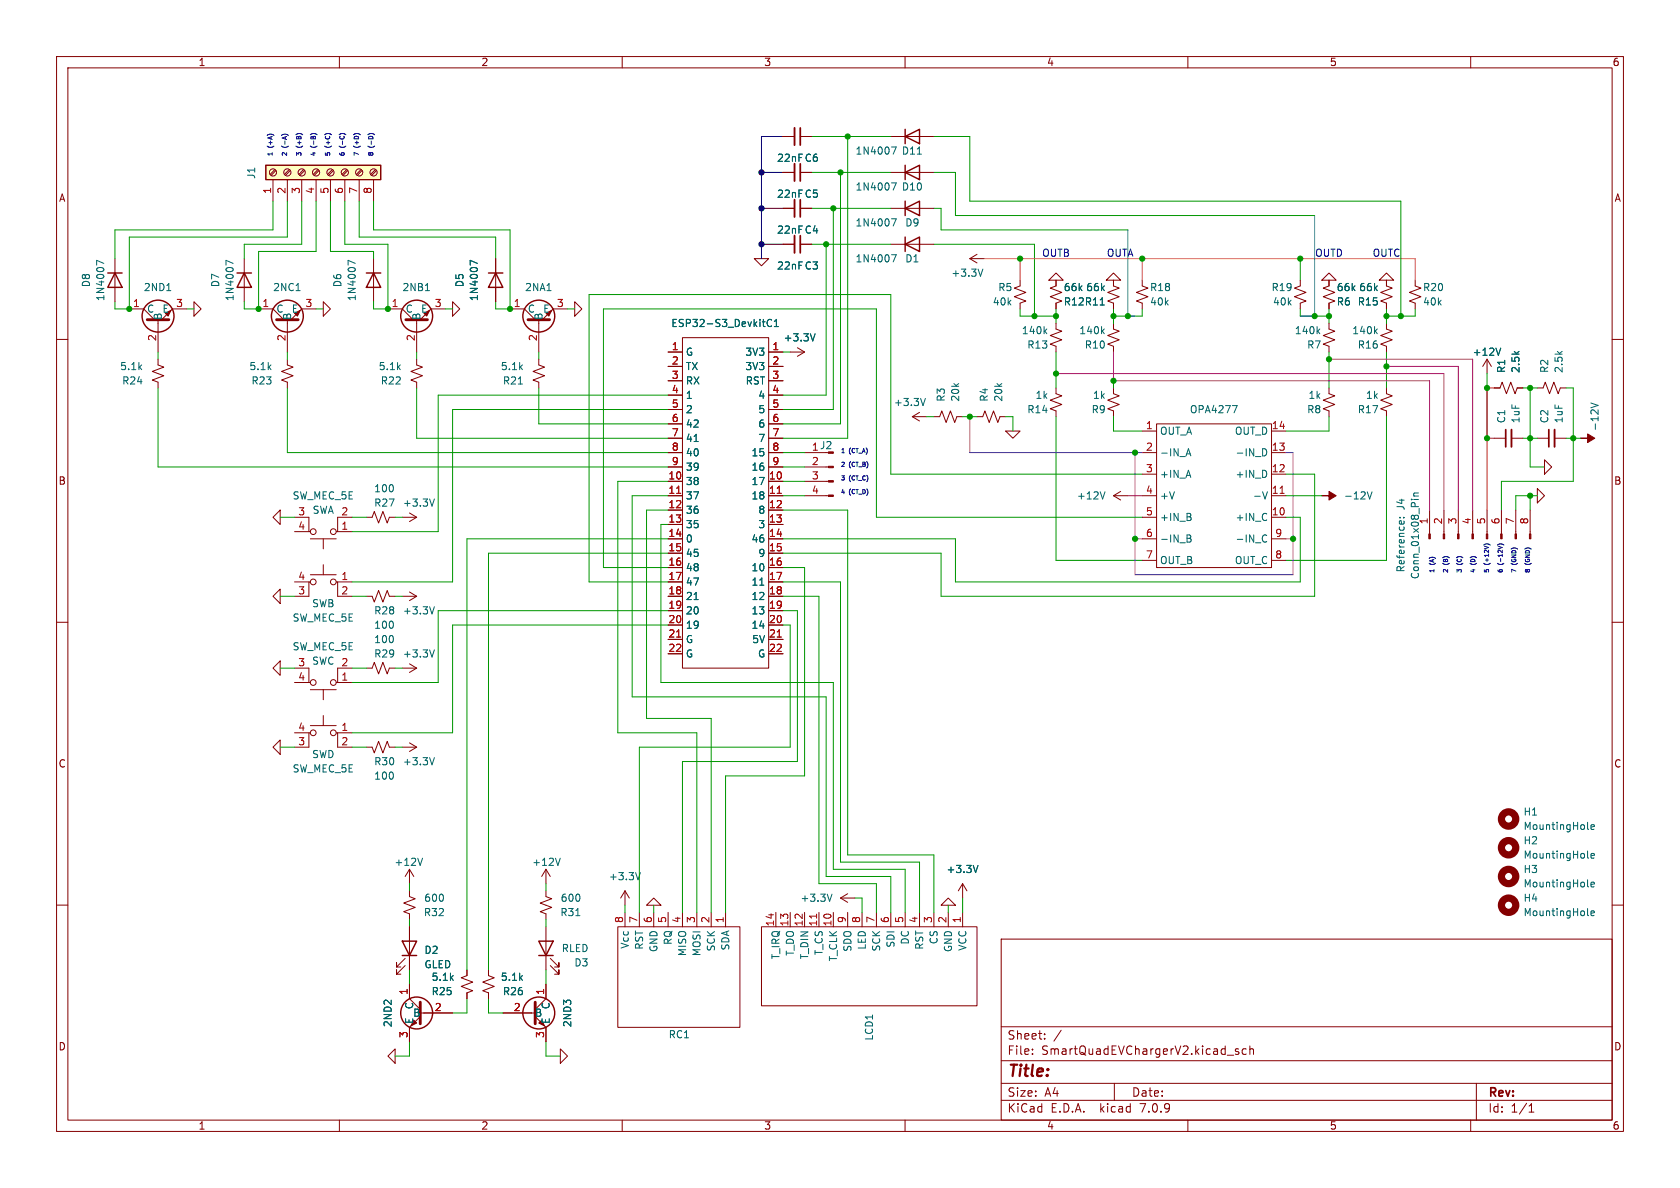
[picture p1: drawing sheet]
<svg xmlns="http://www.w3.org/2000/svg" width="297mm" height="210mm" viewBox="0 0 297 210" stroke-linecap="round" stroke-linejoin="round" font-family="sans-serif">
<g fill="none" stroke="#840000" stroke-width=".18">
<path d="M10 10h277v190h-277zM12 12h273v186h-273zM60 10v2M110 10v2M160 10v2M210 10v2M260 10v2M48.3 31.8v3.8M48.6 30l-.8 .8M48.8 30.1l-.9 .9M50.8 31.8v3.8M51.1 30l-.8 .8"/>
<path d="M51.3 30.1l-.8 .9M53.3 31.8v3.8M53.7 30l-.9 .8M53.8 30.1l-.8 .9M55.9 31.8v3.8M56.2 30l-.8 .8M56.4 30.1l-.9 .9M58.4 31.8v3.8M58.8 30l-.9 .8M58.9 30.1l-.8 .9M61 31.8v3.8M61.3 30l-.8 .8"/>
<path d="M61.5 30.1l-.9 .9M63.5 31.8v3.8M63.8 30l-.8 .8M64 30.1l-.8 .9M66 31.8v3.8M66.4 30l-.9 .8M66.5 30.1l-.8 .9M138.4 24.1h2.1M138.4 30.5h2.1M138.4 36.8h2.1M141.5 24.1h2M141.5 30.5h2"/>
<path d="M141.5 36.8h2M157.5 24.1h7.6M157.5 30.5h7.6M157.5 36.8h7.6M10 60h2M20.3 45.7v7.6M22.9 54.6h2.5l1.9 1.9M27.9 56.5v5.7M33 54.6h-2.5l-1.9 1.9M34.3 53.3l1.3 1.3-1.3 1.3zM43.2 45.7v7.6M45.7 54.6h2.6l1.9 1.9"/>
<path d="M50.8 56.5v5.7M55.9 54.6h-2.6l-1.9 1.9M57.1 53.3l1.3 1.3-1.3 1.3zM66 45.7v7.6M68.6 54.6h2.5l1.9 1.9M73.7 56.5v5.7M78.7 54.6h-2.5l-1.9 1.9M80 53.3l1.3 1.3-1.3 1.3zM87.6 45.7v7.6M90.2 54.6h2.5l1.9 1.9M95.2 56.5v5.7M100.3 54.6h-2.5l-1.9 1.9"/>
<path d="M101.6 53.3l1.3 1.3-1.3 1.3zM120.6 59.7h15.3v58.4h-15.3zM133.3 45.7h2.6l-1.3 1.3zM138.4 43.2h2.1M141.5 43.2h2M157.5 43.2h7.6M171.4 45.7l1.3 .8M171.4 45.7h2.6M172.7 45l-1.3 .7M180.3 49.5v1l-1 .4 2.1 .8-2.1 .8 2.1 .7-1.1 .4v1M186.7 57.2v1l1 .3-2 .8 2 .8-2 .7 1 .4v1M186.7 48.3l1.3 1.2h-2.6z"/>
<path d="M186.7 49.5v1l-1 .4 2 .8-2 .8 2 .7-1 .4v1M195.6 49.5l1.2-1.2 1.3 1.2zM196.8 57.2v1l1.1 .3-2.1 .8 2.1 .8-2.1 .7 1 .4v1M196.8 49.5v1l1.1 .4-2.1 .8 2.1 .8-2.1 .7 1 .4v1M201.9 49.5v1l1 .4-2 .8 2 .8-2 .7 1 .4v1M229.9 49.5v1l-1 .4 2 .8-2 .8 2 .7-1 .4v1M233.7 49.5l1.2-1.2 1.3 1.2zM234.9 49.5v1l-1 .4 2.1 .8-2.1 .8 2.1 .7-1.1 .4v1M234.9 57.2v1l1.1 .3-2.1 .8 2.1 .8-2.1 .7 1 .4v1M243.8 49.5l1.3-1.2 1.3 1.2zM245.1 57.2v1l1 .3-2 .8 2 .8-2 .7 1 .4v1M245.1 49.5v1l1 .4-2 .8 2 .8-2 .7 1 .4v1"/>
<path d="M250.2 49.5v1l1 .4-2 .8 2 .8-2 .7 1 .4v1M285 60h2M27.9 63.5v1l1.1 .4-2.1 .8 2.1 .7-2.1 .8 1 .4v1M50.8 63.5v1l1 .4-2 .8 2 .7-2 .8 1 .4v1M73.7 63.5v1l1 .4-2.1 .8 2.1 .7-2.1 .8 1.1 .4v1M95.2 63.5v1l1.1 .4-2.1 .8 2.1 .7-2.1 .8 1 .4v1M118.1 77.5h2.5M118.1 62.2h2.5M118.1 64.8h2.5M118.1 67.3h2.5M118.1 69.9h2.5M118.1 72.4h2.5"/>
<path d="M118.1 74.9h2.5M135.9 77.5h2.5M135.9 62.2h2.5M135.9 64.8h2.5M135.9 67.3h2.5M135.9 69.9h2.5M135.9 72.4h2.5M135.9 74.9h2.5M139.7 62.2h2.5M141 61.5l1.2 .7M142.2 62.2l-1.2 .8M161.3 73.7h2.5"/>
<path d="M161.3 73.7l1.3 .7M162.6 72.9l-1.3 .8M165.1 73.7h1l.4-1.1 .8 2.1 .7-2.1 .8 2.1 .4-1h1M172.7 73.7h1l.4-1.1 .8 2.1 .7-2.1 .8 2.1 .4-1h1M177.8 76.2h2.5l-1.2 1.3zM186.7 68.6v1l1 .4-2 .7 2 .8-2 .8 1 .3v1.1M196.8 68.6v1l1.1 .4-2.1 .7 2.1 .8-2.1 .8 1 .3v1.1M201.9 76.2h2.6M204.5 74.9h20.3v25.4h-20.3zM224.8 76.2h2.5M234.9 68.6v1l1.1 .4-2.1 .7 2.1 .8-2.1 .8 1 .3v1.1M245.1 68.6v1l1 .4-2 .7 2 .8-2 .8 1 .3v1.1"/>
<path d="M262.9 63.5l-.8 1.3M262.9 63.5v2.5M262.9 63.5l.8 1.3M264.2 68.6h1l.4-1 .7 2 .8-2 .7 2 .4-1h1M264.2 77.5h2M267.2 77.5h2M271.8 68.6h1l.4-1 .7 2 .8-2 .8 2 .3-1h1.1M271.8 77.5h2M274.8 77.5h2.1M48.3 91.4l1.2-1.2v2.5zM52.1 91.4h2.5v2.6h.3M52.1 94h2.5"/>
<path d="M54.9 95.3h4.5M57.1 95.3v1.7M57.1 99.8v1.8M59.7 94h2.5M62.2 91.4h-2.5v2.6h-.3M64.8 91.4h1l.4-1 .7 2.1 .8-2.1 .8 2.1 .3-1.1h1M71.1 91.4h2.6M72.4 90.7l1.3 .7M73.7 91.4l-1.3 .8M118.1 87.6h2.5M118.1 80h2.5M118.1 95.3h2.5"/>
<path d="M118.1 85.1h2.5M118.1 90.2h2.5M118.1 92.7h2.5M118.1 97.8h2.5M118.1 82.6h2.5M135.9 87.6h2.5M135.9 80h2.5M135.9 95.3h2.5M135.9 85.1h2.5M135.9 90.2h2.5M135.9 92.7h2.5M135.9 97.8h2.5"/>
<path d="M135.9 82.6h2.5M142.2 87.6h4.3M142.2 80h3.8M142.2 85.1h4.3M142.2 82.6h4.3M196.8 87.6l1.3 .8M196.8 87.6h2.6M198.1 86.9l-1.3 .7M201.9 87.6h2.6M201.9 91.4h2.6M201.9 83.8h2.6M201.9 80h2.6"/>
<path d="M201.9 95.3h2.6M201.9 99.1h2.6M224.8 87.6h2.5M224.8 91.4h2.5M224.8 83.8h2.5M224.8 80h2.5M224.8 95.3h2.5M224.8 99.1h2.5M252.7 90.2v4.2M255.3 90.2v4.2M257.8 90.2v4.2M260.3 90.2v4.2"/>
<path d="M262.9 90.2v4.2M265.4 90.2v4.2M268 90.2v4.2M270.5 90.2v4.2M271.8 86.4l1.2 1.2-1.2 1.3zM273 81.3l1.3 1.3-1.3 1.2zM10 110h2M48.3 118.1l1.2-1.3v2.6zM49.5 104.1v2.6l-1.2-1.3zM52.1 118.1h2.5v2.6h.3M52.1 102.9h2.5M54.9 102.9h-.3v2.5h-2.5"/>
<path d="M54.9 101.6h4.5M59.4 102.9h.3v2.5h2.5M59.7 102.9h2.5M62.2 118.1h-2.5v2.6h-.3M64.8 118.1h1l.4-1 .7 2 .8-2 .8 2 .3-1h1M64.8 105.4h1l.4 1 .7-2 .8 2 .8-2 .3 1h1M71.1 105.4h2.6M71.1 118.1h2.6M72.4 104.6l1.3 .8M72.4 117.3l1.3 .8M73.7 105.4l-1.3 .8M73.7 118.1l-1.3 .8"/>
<path d="M118.1 100.3h2.5M118.1 102.9h2.5M118.1 105.4h2.5M118.1 108h2.5M118.1 110.5h2.5M118.1 113h2.5M118.1 115.6h2.5M135.9 100.3h2.5M135.9 102.9h2.5M135.9 105.4h2.5M135.9 108h2.5M135.9 110.5h2.5"/>
<path d="M135.9 113h2.5M135.9 115.6h2.5M285 110h2M49.5 130.8v2.6l-1.2-1.3zM52.1 129.5h2.5M52.1 120.7h2.5M54.9 129.5h-.3v2.6h-2.5M54.9 128.3h4.5M54.9 121.9h4.5M57.1 121.9v1.8M57.1 126.5v1.8M59.4 129.5h.3v2.6h2.5"/>
<path d="M59.7 129.5h2.5M59.7 120.7h2.5M64.8 132.1h1l.4 1 .7-2 .8 2 .8-2 .3 1h1M71.1 132.1h2.6M72.4 131.3l1.3 .8M73.7 132.1l-1.3 .7M10 160h2M72.4 157.5v1l1 .4-2 .7 2 .8-2 .8 1 .3v1.1M72.4 153.7v2.5M72.4 153.7l.8 1.2M72.4 153.7l-.8 1.2M96.5 157.5v1l1 .4-2 .7 2 .8-2 .8 1 .3v1.1"/>
<path d="M96.5 153.7v2.5M96.5 153.7l-.7 1.2M96.5 153.7l.8 1.2M110.5 157.5v2.5M110.5 157.5l-.8 1.3M110.5 157.5l.8 1.3M148.6 158.8l1.3 .7M148.6 158.8h2.5M149.9 158l-1.3 .8M170.2 156.2l-.8 1.3M170.2 156.2v2.6M170.2 156.2l.7 1.3"/>
<path d="M285 160h2M71.6 170.7l-1.5 1.5v-.7v.7h.8M71.6 169.4l-1.5 1.5v-.7v.7h.8M72.4 163.8v7.7M72.4 174v2.5l1.9 1.9M74.3 179.7l-1.9 1.9v2.6M74.3 179.1h5.7M82.5 171.5v1l-1 .3 2.1 .8-2.1 .8 2.1 .7-1.1 .4v1M86.4 171.5v1l1 .3-2.1 .8 2.1 .8-2.1 .7 1.1 .4v1M88.9 179.1h5.7M94.6 179.7l1.9 1.9v2.6M96.5 163.8v7.7"/>
<path d="M96.5 174v2.5l-1.9 1.9M97.3 170.7l1.5 1.5v-.7v.7h-.8M97.3 169.4l1.5 1.5v-.7v.7h-.8M109.2 163.8h21.6v17.8h-21.6zM110.5 161.3v2.5M113 161.3v2.5M114.3 160l1.3-1.2 1.2 1.2zM115.6 161.3v2.5M118.1 161.3v2.5M120.6 161.3v2.5M123.2 161.3v2.5M125.7 161.3v2.5"/>
<path d="M128.3 161.3v2.5M134.6 163.8h38.1v14h-38.1zM137.2 161.3v2.5M139.7 161.3v2.5M142.2 161.3v2.5M144.8 161.3v2.5M147.3 161.3v2.5M149.9 161.3v2.5M152.4 161.3v2.5M154.9 161.3v2.5M157.5 161.3v2.5M160 161.3v2.5"/>
<path d="M162.6 161.3v2.5M165.1 161.3v2.5M166.4 160l1.2-1.2 1.3 1.2zM167.6 161.3v2.5M170.2 161.3v2.5M177 166h108v32h-108zM60 198v2M68.6 186.7l1.2-1.3v2.6zM99.1 185.4l1.2 1.3-1.2 1.3zM110 198v2M160 198v2M177 194.5h108"/>
<path d="M177 191.5h108M177 187.5h108M177 181.5h108M182.5 186.3v.1M182.5 185.5v.1M184.7 183.6v.1M184.7 182.8v.1M187.6 182.1l-1.3 2M197 191.5v3M210 198v2M219 185.5l-.4-.1-.2 .2 .1 .2 .5 .2v.3h-.6M220.3 185.5l-.4-.1-.3 .3v.4l.1 .2h.6"/>
<path d="M221 185.5l.2-.1 .3 .1 .1 .9M221 184.9v1.5M260 198v2M261 191.5v6.5M270.3 196.6h.9M270.3 195.5l.4-.4v1.5"/>
<circle cx="48.3" cy="30.5" r=".63"/>
<circle cx="50.8" cy="30.5" r=".63"/>
<circle cx="53.3" cy="30.5" r=".63"/>
<circle cx="55.9" cy="30.5" r=".63"/>
<circle cx="58.4" cy="30.5" r=".63"/>
<circle cx="61" cy="30.5" r=".63"/>
<circle cx="63.5" cy="30.5" r=".63"/>
<circle cx="66" cy="30.5" r=".63"/>
<circle cx="55.4" cy="94" r=".51"/>
<circle cx="58.9" cy="94" r=".51"/>
<circle cx="55.4" cy="102.9" r=".51"/>
<circle cx="58.9" cy="102.9" r=".51"/>
<circle cx="55.4" cy="120.7" r=".51"/>
<circle cx="55.4" cy="129.5" r=".51"/>
<circle cx="58.9" cy="120.7" r=".51"/>
<circle cx="58.9" cy="129.5" r=".51"/>
</g>
<g fill="none" stroke="#006464" stroke-width=".18">
<path d="M157.6 32.3h.8l-.5 1.3M157.6 26h.8l-.5 1.2M157.6 38.7h.8l-.5 1.2M162.2 27.2h.7M18.4 46.6l-1.3-.6v.9M29.5 51.4h.7M41.2 46.6l-1.3-.6v.9M52.3 51.4h.8M62.8 46.6l-1.3-.6v.9M75.2 51.4h.7M84.4 46.6l-1.3-.6v.9M96.7 51.4h.7"/>
<path d="M136.4 56.6a.6 .6 0 0 0-.8 .4 .6 .6 0 0 0 .6 .7l.2-.1M136.9 57.7h.7M136.9 56.8l.4-.3v1.2M144.1 59l-.4 1.3M157.6 45h.8l-.5 1.3M173.8 47.6l-.5 1.2M184.7 58.5l.4 .5M185.1 58.2l-.5 .4M194.5 53.9h.7M194.9 58.5l.3 .5M195.2 58.2l-.5 .4M233 58.5l.3 .5"/>
<path d="M233.3 58.2l-.5 .4M243.1 58.5l.4 .5M243.5 58.2l-.5 .4M91.6 67.9h.8M122.7 78h.7M163.6 70.4l-.4 1.3M217.9 71.7h.8l-.5 1.3M223.2 79.3a.64 .64 0 0 1 .7 .7 .64 .64 0 0 1-.7 .6M265.3 61.5l-.4 1.3M281.2 71.2l1.3 .5-1.3 .4M76.8 88.2l-.4 1.3M195.3 86.9l-.4 1.3"/>
<path d="M209.7 80.6l.4-1.3 .4 1.3M209.8 80.2h.6M209.9 94.6l.6 .1v.2l-.2 .3M209.9 95.2h.4M210.3 95.2l.3 .2-.1 .3-.6 .1M210.5 91.4l.1 .2-.1 .4M210.5 90.9v.3M223.4 94.6h.3l.2 .1M223.9 83.4v.7M223.9 95.7l-.2 .1h-.3M224.1 86.9l-.5 1.3M241.7 86.9l.4 1.3 .5-1.3"/>
<path d="M247.4 92.2l.3-.2 .1 .6M247.4 91.5h.2M248.1 91.5h.1M248.2 92.1v.1M249.5 88.3h.1M249.9 88.3h.9M249.9 87.7h.9M250.8 87.1l-.8 .1-.1 .3 .1 .2M76.8 107.3l-.4 1.2M76.8 114.9l-.4 1.2M122.7 106h.7M134.3 103.4h.7"/>
<path d="M76.8 133.9l-.4 1.3M74.7 151.7l-.4 1.3M99.1 151.7l-.5 1.3M113.2 154.2l-.4 1.3M147.1 158.1l-.4 1.2M172.9 153l-.4 1.2M280.7 151.5l.1 .2M280.7 146.4l.1 .2M280.7 156.6l.1 .2M281.3 151.3l.6-.1-.1-.3h-.4l-.1 .1v.6h.5M281.3 146.2l.6-.1-.1-.3h-.4l-.1 .2v.6h.5M281.3 156.4l.6-.2-.1-.2-.4-.1-.1 .2v.6h.5"/>
<path d="M101.8 161.9h.7M280.7 161.7l.1 .2M281.3 161.4l.6-.1-.1-.2-.4-.1-.1 .2v.6h.5"/>
</g>
<g fill="none" stroke="#840000" stroke-width=".25">
<path d="M47 29.2h20.3v2.6h-20.3zM160 30.5l2.6-1.3v2.6zM160 24.1l2.6-1.2v2.5zM160 36.8l2.6-1.2v2.5zM160 22.9v2.5M160 29.2v2.6M160 35.6v2.5M19 48.3h2.6M20.3 48.3l1.3 2.5h-2.6zM41.9 48.3h2.5M43.2 48.3l1.2 2.5h-2.5zM64.8 48.3h2.5"/>
<path d="M66 48.3l1.3 2.5h-2.5zM86.4 48.3h2.5M87.6 48.3l1.3 2.5h-2.5zM160 43.2l2.6-1.3v2.6zM160 41.9v2.6M71.1 166.4h2.6l-1.3 2.5zM71.1 168.9h2.6M95.2 166.4h2.6l-1.3 2.5zM95.2 168.9h2.6"/>
<circle cx="27.9" cy="55.9" r="2.82"/>
<circle cx="50.8" cy="55.9" r="2.82"/>
<circle cx="73.7" cy="55.9" r="2.82"/>
<circle cx="95.2" cy="55.9" r="2.82"/>
<circle cx="73.7" cy="179.1" r="2.82"/>
<circle cx="95.2" cy="179.1" r="2.82"/>
</g>
<path d="M26 56.5h3.8M48.9 56.5h3.8M71.8 56.5h3.8M93.3 56.5h3.9M74.3 177.2v3.8M94.6 177.2v3.8" fill="none" stroke="#840000" stroke-width=".51"/>
<g fill="#840000" stroke="#840000" stroke-width=".18">
<path d="M279.4 77.5h1.3v-.8l1.2 .8-1.2 .7v-.7z"/>
<path d="M233.7 87.6h1.2v-.7l1.3 .7-1.3 .8v-.8z"/>
<path d="M270.4 94.4h.2v.9h-.2z"/>
<path d="M267.8 94.4h.3v.9h-.3z"/>
<path d="M265.3 94.4h.3v.9h-.3z"/>
<path d="M262.8 94.4h.2v.9h-.2z"/>
<path d="M260.2 94.4h.3v.9h-.3z"/>
<path d="M257.7 94.4h.2v.9h-.2z"/>
<path d="M255.1 94.4h.3v.9h-.3z"/>
<path d="M252.6 94.4h.3v.9h-.3z"/>
<path d="M95.8 180.3l.5 1.1-1.1-.6z"/>
<path d="M146.5 87.5h.8v.3h-.8z"/>
<path d="M146.5 85h.8v.2h-.8z"/>
<path d="M146.5 82.4h.8v.3h-.8z"/>
<path d="M146.5 79.9h.8v.2h-.8z"/>
</g>
<path d="M140.5 22.6v3.1M140.5 29v3M140.5 35.3v3.1M140.5 41.7v3M267.2 75.9v3.1M274.8 75.9v3.1" fill="none" stroke="#840000" stroke-width=".33"/>
<path d="M141.5 22.6v3.1M141.5 29v3M141.5 35.3v3.1M141.5 41.7v3M266.2 75.9v3.1M273.8 75.9v3.1" fill="none" stroke="#840000" stroke-width=".3"/>
<g fill="none" stroke="#840000" stroke-width="1.3">
<circle cx="266.7" cy="154.9" r="1.27"/>
<circle cx="266.7" cy="144.8" r="1.27"/>
<circle cx="266.7" cy="149.9" r="1.27"/>
<circle cx="266.7" cy="160" r="1.27"/>
</g>
<path d="M119.6 87.2h.7M137.4 87.2h.7M226.3 87.2h.7M119.6 112.6h.7M137.4 112.6h.7M144.4 161.6v.7" fill="none" stroke="#a90000" stroke-width=".18"/>
<path d="M47 29.2h20.3v2.6h-20.3z" fill="#ffffc2" stroke="#ffffc2" stroke-width=".18"/>
<path d="M49.8 23.9a.93 .93 0 0 1 1.1 0M52.7 23.6h.5M54.9 23.8a.91 .91 0 0 1 1.2 0M59.9 23.8a.91 .91 0 0 1 1.2 0M65 23.8a.91 .91 0 0 1 1.2 0M262.3 96.3a.88 .88 0 0 1 1.1 0M264.7 96.4a.86 .86 0 0 1 1.2 0M264.8 96.5l.8 .3" fill="none" stroke="#0000c2" stroke-width=".18"/>
<g fill="none" stroke="#009600" stroke-width=".18">
<path d="M48.3 35.6v5h-28v5.1M50.8 35.6v6.3h-27.9v12.7h-2.6v-1.3M53.3 35.6v7.6h-10.1v2.5M55.9 35.6v8.9h-10.2v10.1h-2.5v-1.3M58.4 35.6v8.9h7.6v1.2M61 35.6v7.6h7.6v11.4h-2.6v-1.3M63.5 35.6v6.3h24.1v3.8M66 35.6v5h24.2v14h-2.6v-1.3M143.5 24.1h14M143.5 30.5h14M143.5 36.8h14M147.3 36.8v35.6h-8.9"/>
<path d="M148.6 30.5v44.4h-10.2M149.9 24.1v53.4h-11.5M165.1 36.8h1.3v3.8h33M165.1 30.5h3.8v7.6h63.5M165.1 24.1h6.3v11.5h76.2v20.3M33 54.6h1.3M55.9 54.6h1.2M78.7 54.6h1.3M100.3 54.6h1.3M143.5 43.2h14M146 43.2v26.7h-7.6M165.1 43.2h17.8v12.7"/>
<path d="M180.3 54.6v1.3h6.4M186.7 54.6v2.6M196.8 54.6v2.6M201.9 54.6v1.3h-5.1M229.9 54.6v1.3h5M229.9 45.7v3.8M234.9 54.6v2.6M245.1 54.6v2.6M250.2 54.6v1.3h-5.1M27.9 68.6v14h90.2M27.9 62.2v1.3M50.8 62.2v1.3"/>
<path d="M50.8 68.6v11.4h67.3M73.7 68.6v8.9h44.4M73.7 62.2v1.3M95.2 62.2v1.3M95.2 68.6v6.3h22.9M118.1 72.4h-38.1v30.5h-17.8M118.1 69.9h-40.6v24.1h-15.3M138.4 62.2h1.3M163.8 73.7h1.3M170.2 73.7h2.5M177.8 73.7h1.3v2.5M186.7 73.7v25.4h15.2"/>
<path d="M186.7 62.2v6.4M196.8 67.3v1.3M196.8 73.7v2.5h5.1M234.9 73.7v2.5h-7.6M234.9 62.2v6.4M245.1 62.2v6.4M245.1 73.7v25.4h-17.8M262.9 66v11.5M269.2 77.5h2.6M269.2 68.6h2.6M270.5 68.6v14h2.5M276.9 68.6h1.2v16.5h-12.7v5.1"/>
<path d="M276.9 77.5h2.5M49.5 91.4h2.6M62.2 91.4h2.6M69.8 91.4h1.3M118.1 87.6h-6.3v35.6h34.2v31.7h11.5v6.4M118.1 92.7h-1.3v28h30.5v33h12.7v7.6M118.1 95.3h-35.6v76.2M118.1 97.8h-31.7v73.7M118.1 85.1h-8.9v44.4h14v31.8M118.1 90.2h-3.8v36.8h11.4v34.3M138.4 82.6h3.8M138.4 87.6h3.8"/>
<path d="M138.4 90.2h11.5v60.9h15.2v10.2M138.4 80h3.8M138.4 85.1h3.8M201.9 91.4h-47v-36.8h-48.2v45.7h11.4M201.9 83.8h-44.4v-31.7h-53.4v50.8h14M227.3 87.6h6.4M227.3 91.4h2.6v11.5h-61v-7.6h-30.5M227.3 83.8h5.1v21.6h-66v-7.6h-28M270.5 87.6v2.6M271.8 87.6h-3.8v2.6M49.5 105.4h2.6M49.5 118.1h2.6"/>
<path d="M62.2 105.4h2.6M62.2 118.1h2.6M69.8 105.4h1.3M69.8 118.1h1.3M118.1 110.5h-38.1v19h-17.8M118.1 108h-40.6v12.7h-15.3M138.4 102.9h10.2v49.5h14v8.9M138.4 105.4h6.4v50.8h10.1v5.1M138.4 100.3h3.8v36.9h-13.9v24.1M138.4 110.5h1.3v21.6h-26.7v29.2M138.4 108h2.6v26.6h-20.4v26.7M49.5 132.1h2.6"/>
<path d="M62.2 132.1h2.6M69.8 132.1h1.3M72.4 156.2v1.3M96.5 156.2v1.3M151.1 158.8h1.3v2.5M170.2 158.8v2.5M72.4 162.6v1.2M72.4 171.5v2.5M82.5 176.5v2.6h-2.5M86.4 176.5v2.6h2.5M96.5 162.6v1.2M96.5 171.5v2.5"/>
<path d="M110.5 160v1.3M115.6 160v1.3M167.6 160v1.3M72.4 184.2v2.5h-2.6M96.5 184.2v2.5h2.6"/>
</g>
<path d="M262.9 77.5h1.3M264.2 68.6h-1.3v21.6M199.4 87.6h2.5" fill="none" stroke="#cd0c30" stroke-width=".18"/>
<path d="M186.7 66h68.6v24.2M196.8 67.3h55.9v22.9M196.8 62.2v6.4M234.9 63.5h25.4v26.7M245.1 64.8h12.7v25.4" fill="none" stroke="#cb00aa" stroke-width=".18"/>
<path d="M171.4 73.7v6.3h30.5M200.7 80v21.6h27.9v-21.6h-1.3M200.7 95.3h1.2M227.3 95.3h1.3" fill="none" stroke="#8d00ff" stroke-width=".18"/>
<path d="M232.4 38.1v17.8h-2.5M199.4 40.6v15.3h1.3" fill="none" stroke="#0067ff" stroke-width=".18"/>
<path d="M174 45.7h76.2v3.8M180.3 45.7v3.8M201.9 45.7v3.8" fill="none" stroke="#ff8000" stroke-width=".18"/>
<path d="M134.6 36.8h3.8M134.6 30.5h3.8M138.4 24.1h-3.8v21.6M134.6 43.2h3.8" fill="none" stroke="#000" stroke-width=".18"/>
<g fill="#009600" stroke="#009600" stroke-width=".18">
<circle cx="245.1" cy="64.8" r=".46"/>
<circle cx="245.1" cy="55.9" r=".46"/>
<circle cx="262.9" cy="68.6" r=".46"/>
<circle cx="270.5" cy="68.6" r=".46"/>
<circle cx="247.6" cy="55.9" r=".46"/>
<circle cx="262.9" cy="77.5" r=".46"/>
<circle cx="229.9" cy="45.7" r=".46"/>
<circle cx="201.9" cy="45.7" r=".46"/>
<circle cx="278.1" cy="77.5" r=".46"/>
<circle cx="270.5" cy="87.6" r=".46"/>
<circle cx="270.5" cy="77.5" r=".46"/>
<circle cx="196.8" cy="67.3" r=".46"/>
<circle cx="200.7" cy="80" r=".46"/>
<circle cx="200.7" cy="95.3" r=".46"/>
<circle cx="196.8" cy="55.9" r=".46"/>
<circle cx="199.4" cy="55.9" r=".46"/>
<circle cx="228.6" cy="95.3" r=".46"/>
<circle cx="234.9" cy="55.9" r=".46"/>
<circle cx="232.4" cy="55.9" r=".46"/>
<circle cx="234.9" cy="63.5" r=".46"/>
<circle cx="182.9" cy="55.9" r=".46"/>
<circle cx="186.7" cy="55.9" r=".46"/>
<circle cx="186.7" cy="66" r=".46"/>
<circle cx="180.3" cy="45.7" r=".46"/>
<circle cx="171.4" cy="73.7" r=".46"/>
<circle cx="68.6" cy="54.6" r=".46"/>
<circle cx="90.2" cy="54.6" r=".46"/>
<circle cx="22.9" cy="54.6" r=".46"/>
<circle cx="45.7" cy="54.6" r=".46"/>
<circle cx="149.9" cy="24.1" r=".46"/>
<circle cx="148.6" cy="30.5" r=".46"/>
<circle cx="146" cy="43.2" r=".46"/>
<circle cx="147.3" cy="36.8" r=".46"/>
</g>
<g fill="#000" stroke="#000" stroke-width=".18">
<circle cx="134.6" cy="30.5" r=".46"/>
<circle cx="134.6" cy="36.8" r=".46"/>
<circle cx="134.6" cy="43.2" r=".46"/>
</g>
<text font-size="2.8" fill="#840000" x="178" y="190.9">Title:</text>
<g font-size="2.1" fill="#840000">
<text x="178" y="184">Sheet:</text>
<text x="178" y="186.7">File:</text>
<text x="184.1" y="186.7">SmartQuadEVChargerV2.kicad_sch</text>
<text x="178" y="196.9">KiCad</text>
<text x="178" y="194.1">Size:</text>
<text x="184.7" y="194.1">A4</text>
<text x="185.7" y="196.9">E.D.A.</text>
<text x="194.6" y="196.9">kicad</text>
<text x="200" y="194.1">Date:</text>
<text x="201.8" y="196.9">7.0.9</text>
<text x="263" y="194.3">Rev:</text>
<text x="263" y="196.9">Id:</text>
<text x="267.1" y="196.9">1/1</text>
</g>
<g font-size="1.8" fill="#840000">
<text x="35" y="11.9">1</text>
<text x="85" y="11.9">2</text>
<text x="135" y="11.9">3</text>
<text x="185" y="11.9">4</text>
<text x="235" y="11.9">5</text>
<text x="285" y="11.9">6</text>
<text x="10.3" y="35.9">A</text>
<text x="285.3" y="35.9">A</text>
<text x="10.3" y="85.9">B</text>
<text x="285.3" y="85.9">B</text>
<text x="10.3" y="135.9">C</text>
<text x="285.3" y="135.9">C</text>
<text x="10.3" y="185.9">D</text>
<text x="285.3" y="185.9">D</text>
<text x="35" y="199.9">1</text>
<text x="85" y="199.9">2</text>
<text x="135" y="199.9">3</text>
<text x="185" y="199.9">4</text>
<text x="235" y="199.9">5</text>
<text x="285" y="199.9">6</text>
</g>
<g font-size="1.8" fill="#006464">
<text x="137.3" y="28.8">22nF C6</text>
<text x="151.1" y="27.5">1N4007</text>
<text x="159.3" y="27.5">D11</text>
<text x="45.3" y="31.7" transform="rotate(-90 45.3 31.7)">J1</text>
<text x="137.3" y="35.2">22nF C5</text>
<text x="151.1" y="33.9">1N4007</text>
<text x="159.3" y="33.9">D10</text>
<text x="137.3" y="41.5">22nF C4</text>
<text x="151.1" y="40.2">1N4007</text>
<text x="159.9" y="40.2">D9</text>
<text x="137.3" y="47.9">22nF C3</text>
<text x="151.1" y="46.6">1N4007</text>
<text x="159.9" y="46.6">D1</text>
<text x="16.1" y="50.9" transform="rotate(-90 16.1 50.9)">D8</text>
<text x="18.6" y="53.3" transform="rotate(-90 18.6 53.3)">1N4007</text>
<text x="25.3" y="51.7">2ND1</text>
<text x="39" y="50.9" transform="rotate(-90 39 50.9)">D7</text>
<text x="41.5" y="53.3" transform="rotate(-90 41.5 53.3)">1N4007</text>
<text x="48.2" y="51.7">2NC1</text>
<text x="60.6" y="50.9" transform="rotate(-90 60.6 50.9)">D6</text>
<text x="63.1" y="53.3" transform="rotate(-90 63.1 53.3)">1N4007</text>
<text x="71" y="51.7">2NB1</text>
<text x="82.1" y="50.9" transform="rotate(-90 82.1 50.9)">D5</text>
<text x="84.7" y="53.3" transform="rotate(-90 84.7 53.3)">1N4007</text>
<text x="92.7" y="51.7">2NA1</text>
<text x="168.1" y="49.1">+3.3V</text>
<text x="176.4" y="51.7">R5</text>
<text x="188" y="51.7">66k 66k</text>
<text x="203.2" y="51.7">R18</text>
<text x="224.7" y="51.7">R19</text>
<text x="236.2" y="51.7">66k 66k</text>
<text x="251.5" y="51.7">R20</text>
<text x="25.9" y="55.5">C</text>
<text x="28.6" y="55.5">E</text>
<text x="28.8" y="56.6" transform="rotate(-90 28.8 56.6)">B</text>
<text x="48.8" y="55.5">C</text>
<text x="51.5" y="55.5">E</text>
<text x="51.7" y="56.6" transform="rotate(-90 51.7 56.6)">B</text>
<text x="71.6" y="55.5">C</text>
<text x="74.3" y="55.5">E</text>
<text x="74.5" y="56.6" transform="rotate(-90 74.5 56.6)">B</text>
<text x="93.2" y="55.5">C</text>
<text x="95.9" y="55.5">E</text>
<text x="96.1" y="56.6" transform="rotate(-90 96.1 56.6)">B</text>
<text x="118.6" y="58">ESP32-S3_DevkitC1</text>
<text x="175.4" y="54.2">40k</text>
<text x="180.6" y="59.3">140k</text>
<text x="188" y="54.2">R12 R11</text>
<text x="190.7" y="59.3">140k</text>
<text x="203.2" y="54.2">40k</text>
<text x="224.9" y="54.2">40k</text>
<text x="228.8" y="59.3">140k</text>
<text x="236.2" y="54.2">R6</text>
<text x="239" y="59.3">140k</text>
<text x="239.9" y="54.2">R15</text>
<text x="251.5" y="54.2">40k</text>
<text x="21.1" y="65.6">5.1k</text>
<text x="44" y="65.6">5.1k</text>
<text x="66.9" y="65.6">5.1k</text>
<text x="88.4" y="65.6">5.1k</text>
<text x="121.2" y="63.1">G</text>
<text x="121.2" y="65.6">TX</text>
<text x="131.7" y="63.1">3V3</text>
<text x="131.7" y="65.6">3V3</text>
<text x="138.4" y="60.6">+3.3V</text>
<text x="181.5" y="61.8">R13</text>
<text x="191.7" y="61.8">R10</text>
<text x="231" y="61.8">R7</text>
<text x="239.9" y="61.8">R16</text>
<text x="260.2" y="63.1">+12V</text>
<text x="21.5" y="68.2">R24</text>
<text x="44.4" y="68.2">R23</text>
<text x="67.2" y="68.2">R22</text>
<text x="88.8" y="68.2">R21</text>
<text x="121.2" y="68.2">RX</text>
<text x="121.2" y="70.7">1</text>
<text x="131.7" y="68.2">RST</text>
<text x="134" y="70.7">4</text>
<text x="157.9" y="72">+3.3V</text>
<text x="167.2" y="71.1" transform="rotate(-90 167.2 71.1)">R3</text>
<text x="169.8" y="71.1" transform="rotate(-90 169.8 71.1)">20k</text>
<text x="174.9" y="71.1" transform="rotate(-90 174.9 71.1)">R4</text>
<text x="177.4" y="71.1" transform="rotate(-90 177.4 71.1)">20k</text>
<text x="183" y="70.7">1k</text>
<text x="193.1" y="70.7">1k</text>
<text x="231.2" y="70.7">1k</text>
<text x="241.4" y="70.7">1k</text>
<text x="266.3" y="66" transform="rotate(-90 266.3 66)">R1</text>
<text x="268.8" y="66" transform="rotate(-90 268.8 66)">2.5k</text>
<text x="273.9" y="66" transform="rotate(-90 273.9 66)">R2</text>
<text x="276.5" y="66" transform="rotate(-90 276.5 66)">2.5k</text>
<text x="121.2" y="73.3">2</text>
<text x="121.2" y="75.8">42</text>
<text x="134" y="73.3">5</text>
<text x="134" y="75.8">6</text>
<text x="181.5" y="73.3">R14</text>
<text x="192.9" y="73.3">R9</text>
<text x="205" y="77.1">OUT_A</text>
<text x="210.3" y="73.3">OPA4277</text>
<text x="218.2" y="77.1">OUT_D</text>
<text x="231" y="73.3">R8</text>
<text x="239.9" y="73.3">R17</text>
<text x="266.3" y="74.9" transform="rotate(-90 266.3 74.9)">C1</text>
<text x="268.8" y="74.9" transform="rotate(-90 268.8 74.9)">1uF</text>
<text x="273.9" y="74.9" transform="rotate(-90 273.9 74.9)">C2</text>
<text x="276.5" y="74.9" transform="rotate(-90 276.5 74.9)">1uF</text>
<text x="282.8" y="76.3" transform="rotate(-90 282.8 76.3)">-12V</text>
<text x="121.2" y="78.3">41</text>
<text x="121.2" y="80.9">40</text>
<text x="121.2" y="83.4">39</text>
<text x="132.8" y="80.9">15</text>
<text x="132.8" y="83.4">16</text>
<text x="134" y="78.3">7</text>
<text x="143.4" y="79.8">1 J2</text>
<text x="205" y="80.9">-IN_A</text>
<text x="218.3" y="80.9">-IN_D</text>
<text x="51.6" y="88.5">SW_MEC_5E</text>
<text x="66" y="87.2">100</text>
<text x="66" y="89.8">R27</text>
<text x="71.1" y="89.8">+3.3V</text>
<text x="121.2" y="86">38</text>
<text x="121.2" y="88.5">37</text>
<text x="132.8" y="86">17</text>
<text x="132.8" y="88.5">18</text>
<text x="190.3" y="88.5">+12V</text>
<text x="205" y="84.7">+IN_A</text>
<text x="205" y="88.5">+V</text>
<text x="218.3" y="84.7">+IN_D</text>
<text x="221.4" y="88.5">-V</text>
<text x="237.5" y="88.5">-12V</text>
<text x="55.2" y="91">SWA 2</text>
<text x="121.2" y="91">36</text>
<text x="121.2" y="93.6">35</text>
<text x="134" y="91">8</text>
<text x="134" y="93.6">3</text>
<text x="205" y="92.3">+IN_B</text>
<text x="218.3" y="92.3">+IN_C</text>
<text x="248.5" y="90.1" transform="rotate(-90 248.5 90.1)">J4</text>
<text x="252.5" y="92.8" transform="rotate(-90 252.5 92.8)">1</text>
<text x="121.2" y="96.1">0</text>
<text x="121.2" y="98.7">45</text>
<text x="121.2" y="101.2">48</text>
<text x="132.8" y="96.1">46</text>
<text x="132.8" y="101.2">10</text>
<text x="134" y="98.7">9</text>
<text x="205" y="96.1">-IN_B</text>
<text x="205" y="99.9">OUT_B</text>
<text x="218.2" y="99.9">OUT_C</text>
<text x="218.3" y="96.1">-IN_C</text>
<text x="248.5" y="101.3" transform="rotate(-90 248.5 101.3)">Reference:</text>
<text x="55.1" y="107.5">SWB</text>
<text x="121.2" y="103.7">47</text>
<text x="121.2" y="106.3">21</text>
<text x="132.8" y="103.7">11</text>
<text x="132.8" y="106.3">12</text>
<text x="251.1" y="102.5" transform="rotate(-90 251.1 102.5)">Conn_01x08_Pin</text>
<text x="51.6" y="110.1">SW_MEC_5E</text>
<text x="66" y="113.9">100</text>
<text x="66" y="111.4">100</text>
<text x="66" y="108.8">R28</text>
<text x="71.1" y="108.8">+3.3V</text>
<text x="121.2" y="108.8">20</text>
<text x="121.2" y="111.4">19</text>
<text x="121.2" y="113.9">G</text>
<text x="132.8" y="108.8">13</text>
<text x="132.8" y="111.4">14</text>
<text x="132.9" y="113.9">5V</text>
<text x="51.6" y="115.2">SW_MEC_5E</text>
<text x="55.1" y="117.7">SWC 2</text>
<text x="66" y="116.4">R29</text>
<text x="71.1" y="116.4">+3.3V</text>
<text x="121.2" y="116.4">G</text>
<text x="133.9" y="116.4">G</text>
<text x="51.6" y="136.8">SW_MEC_5E</text>
<text x="55.1" y="134.2">SWD</text>
<text x="66" y="135.5">R30</text>
<text x="71.1" y="135.5">+3.3V</text>
<text x="66" y="138">100</text>
<text x="269.3" y="149.5">H2</text>
<text x="269.3" y="144.4">H1</text>
<text x="269.3" y="146.9">MountingHole</text>
<text x="69.6" y="153.3">+12V</text>
<text x="94" y="153.3">+12V</text>
<text x="107.5" y="155.8">+3.3V</text>
<text x="167.2" y="154.5">+3.3V</text>
<text x="269.3" y="152">MountingHole</text>
<text x="269.3" y="154.5">H3</text>
<text x="74.9" y="159.6">600</text>
<text x="99" y="159.6">600</text>
<text x="141.4" y="159.6">+3.3V</text>
<text x="269.3" y="159.6">H4</text>
<text x="269.3" y="157.1">MountingHole</text>
<text x="74.8" y="162.2">R32</text>
<text x="99" y="162.2">R31</text>
<text x="111.4" y="167.8" transform="rotate(-90 111.4 167.8)">Vcc</text>
<text x="113.9" y="168" transform="rotate(-90 113.9 168)">RST</text>
<text x="119" y="167.1" transform="rotate(-90 119 167.1)">RQ</text>
<text x="153.3" y="168" transform="rotate(-90 153.3 168)">LED</text>
<text x="158.3" y="167.6" transform="rotate(-90 158.3 167.6)">SDI</text>
<text x="160.9" y="167.1" transform="rotate(-90 160.9 167.1)">DC</text>
<text x="163.4" y="168" transform="rotate(-90 163.4 168)">RST</text>
<text x="166" y="167" transform="rotate(-90 166 167)">CS</text>
<text x="269.3" y="162.2">MountingHole</text>
<text x="74.9" y="168.8">D2</text>
<text x="74.9" y="171.4">GLED</text>
<text x="76.2" y="173.6">5.1k</text>
<text x="88.4" y="173.6">5.1k</text>
<text x="99.2" y="168.5">RLED</text>
<text x="101.4" y="171">D3</text>
<text x="116.4" y="168.4" transform="rotate(-90 116.4 168.4)">GND</text>
<text x="121.5" y="169.1" transform="rotate(-90 121.5 169.1)">MISO</text>
<text x="124.1" y="169.1" transform="rotate(-90 124.1 169.1)">MOSI</text>
<text x="126.6" y="168.3" transform="rotate(-90 126.6 168.3)">SCK</text>
<text x="129.1" y="168.1" transform="rotate(-90 129.1 168.1)">SDA</text>
<text x="138" y="169.7" transform="rotate(-90 138 169.7)">T_IRQ</text>
<text x="140.6" y="169.1" transform="rotate(-90 140.6 169.1)">T_DO</text>
<text x="143.1" y="169.7" transform="rotate(-90 143.1 169.7)">T_DIN</text>
<text x="145.6" y="169" transform="rotate(-90 145.6 169)">T_CS</text>
<text x="148.2" y="170" transform="rotate(-90 148.2 170)">T_CLK</text>
<text x="150.7" y="168.4" transform="rotate(-90 150.7 168.4)">SDO</text>
<text x="155.8" y="168.3" transform="rotate(-90 155.8 168.3)">SCK</text>
<text x="168.5" y="168.4" transform="rotate(-90 168.5 168.4)">GND</text>
<text x="171" y="168.2" transform="rotate(-90 171 168.2)">VCC</text>
<text x="72.9" y="179.9">B</text>
<text x="73.3" y="178.5" transform="rotate(-90 73.3 178.5)">C</text>
<text x="76.2" y="176.1">R25</text>
<text x="88.8" y="176.1">R26</text>
<text x="94.5" y="179.9">B</text>
<text x="97.4" y="178.5" transform="rotate(-90 97.4 178.5)">C</text>
<text x="69.4" y="181.7" transform="rotate(-90 69.4 181.7)">2ND2</text>
<text x="73.3" y="181.1" transform="rotate(-90 73.3 181.1)">E</text>
<text x="97.4" y="181.1" transform="rotate(-90 97.4 181.1)">E</text>
<text x="101.2" y="181.7" transform="rotate(-90 101.2 181.7)">2ND3</text>
<text x="118.1" y="183.7">RC1</text>
<text x="154.5" y="184.1" transform="rotate(-90 154.5 184.1)">LCD1</text>
</g>
<g font-size="1.8" fill="#a90000">
<text x="48" y="34.4" transform="rotate(-90 48 34.4)">1</text>
<text x="50.5" y="34.4" transform="rotate(-90 50.5 34.4)">2</text>
<text x="53.1" y="34.4" transform="rotate(-90 53.1 34.4)">3</text>
<text x="55.6" y="34.4" transform="rotate(-90 55.6 34.4)">4</text>
<text x="58.2" y="34.4" transform="rotate(-90 58.2 34.4)">5</text>
<text x="60.7" y="34.4" transform="rotate(-90 60.7 34.4)">6</text>
<text x="63.2" y="34.4" transform="rotate(-90 63.2 34.4)">7</text>
<text x="65.8" y="34.4" transform="rotate(-90 65.8 34.4)">8</text>
<text x="23.4" y="54.4">1</text>
<text x="31" y="54.4">3</text>
<text x="46.3" y="54.4">1</text>
<text x="53.9" y="54.4">3</text>
<text x="69.1" y="54.4">1</text>
<text x="76.8" y="54.4">3</text>
<text x="90.7" y="54.4">1</text>
<text x="98.4" y="54.4">3</text>
<text x="27.7" y="60.4" transform="rotate(-90 27.7 60.4)">2</text>
<text x="50.5" y="60.4" transform="rotate(-90 50.5 60.4)">2</text>
<text x="73.4" y="60.4" transform="rotate(-90 73.4 60.4)">2</text>
<text x="95" y="60.4" transform="rotate(-90 95 60.4)">2</text>
<text x="118.7" y="62">1</text>
<text x="118.7" y="64.5">2</text>
<text x="136.5" y="62">1</text>
<text x="136.5" y="64.5">2</text>
<text x="118.7" y="67.1">3</text>
<text x="118.7" y="69.6">4</text>
<text x="136.5" y="67.1">3</text>
<text x="136.5" y="69.6">4</text>
<text x="118.7" y="72.1">5</text>
<text x="118.7" y="74.7">6</text>
<text x="118.7" y="77.2">7</text>
<text x="136.5" y="72.1">5</text>
<text x="136.5" y="74.7">6</text>
<text x="136.5" y="77.2">7</text>
<text x="202.5" y="75.9">1</text>
<text x="224.7" y="75.9">14</text>
<text x="118.7" y="79.8">8</text>
<text x="118.7" y="82.3">9</text>
<text x="136.5" y="79.8">8</text>
<text x="136.5" y="82.3">9</text>
<text x="143.4" y="82.3">2</text>
<text x="202.5" y="79.8">2</text>
<text x="202.5" y="83.6">3</text>
<text x="224.7" y="83.6">12</text>
<text x="224.7" y="79.8">13</text>
<text x="118.1" y="84.8">10</text>
<text x="118.1" y="87.4">11</text>
<text x="118.1" y="89.9">12</text>
<text x="135.8" y="84.8">10</text>
<text x="135.8" y="87.4">11</text>
<text x="135.8" y="89.9">12</text>
<text x="143.4" y="84.8">3</text>
<text x="143.4" y="87.4">4</text>
<text x="202.5" y="87.4">4</text>
<text x="224.7" y="87.4">11</text>
<text x="52.6" y="91.2">3</text>
<text x="52.6" y="93.7">4</text>
<text x="60.3" y="93.7">1</text>
<text x="118.1" y="92.5">13</text>
<text x="118.1" y="95">14</text>
<text x="135.8" y="92.5">13</text>
<text x="135.8" y="95">14</text>
<text x="202.5" y="91.2">5</text>
<text x="202.5" y="95">6</text>
<text x="224.7" y="91.2">10</text>
<text x="225.4" y="95">9</text>
<text x="255" y="92.8" transform="rotate(-90 255 92.8)">2</text>
<text x="257.6" y="92.8" transform="rotate(-90 257.6 92.8)">3</text>
<text x="260.1" y="92.8" transform="rotate(-90 260.1 92.8)">4</text>
<text x="262.6" y="92.8" transform="rotate(-90 262.6 92.8)">5</text>
<text x="265.2" y="92.8" transform="rotate(-90 265.2 92.8)">6</text>
<text x="267.7" y="92.8" transform="rotate(-90 267.7 92.8)">7</text>
<text x="270.3" y="92.8" transform="rotate(-90 270.3 92.8)">8</text>
<text x="118.1" y="97.5">15</text>
<text x="118.1" y="100.1">16</text>
<text x="135.8" y="97.5">15</text>
<text x="135.8" y="100.1">16</text>
<text x="202.5" y="98.8">7</text>
<text x="225.4" y="98.8">8</text>
<text x="52.6" y="105.2">3</text>
<text x="52.6" y="102.6">4</text>
<text x="60.3" y="102.6">1</text>
<text x="60.3" y="105.2">2</text>
<text x="118.1" y="102.6">17</text>
<text x="118.1" y="105.2">18</text>
<text x="118.1" y="107.7">19</text>
<text x="135.8" y="102.6">17</text>
<text x="135.8" y="105.2">18</text>
<text x="135.8" y="107.7">19</text>
<text x="118.1" y="110.2">20</text>
<text x="118.1" y="112.8">21</text>
<text x="135.8" y="110.2">20</text>
<text x="135.8" y="112.8">21</text>
<text x="52.6" y="117.9">3</text>
<text x="118.1" y="115.3">22</text>
<text x="135.8" y="115.3">22</text>
<text x="52.6" y="120.4">4</text>
<text x="60.3" y="120.4">1</text>
<text x="52.6" y="131.8">3</text>
<text x="52.6" y="129.3">4</text>
<text x="60.3" y="129.3">1</text>
<text x="60.3" y="131.8">2</text>
<text x="110.2" y="163.3" transform="rotate(-90 110.2 163.3)">8</text>
<text x="112.8" y="163.3" transform="rotate(-90 112.8 163.3)">7</text>
<text x="115.3" y="163.3" transform="rotate(-90 115.3 163.3)">6</text>
<text x="117.9" y="163.3" transform="rotate(-90 117.9 163.3)">5</text>
<text x="120.4" y="163.3" transform="rotate(-90 120.4 163.3)">4</text>
<text x="122.9" y="163.3" transform="rotate(-90 122.9 163.3)">3</text>
<text x="125.5" y="163.3" transform="rotate(-90 125.5 163.3)">2</text>
<text x="128" y="163.3" transform="rotate(-90 128 163.3)">1</text>
<text x="136.9" y="163.9" transform="rotate(-90 136.9 163.9)">14</text>
<text x="139.4" y="163.9" transform="rotate(-90 139.4 163.9)">13</text>
<text x="142" y="163.9" transform="rotate(-90 142 163.9)">12</text>
<text x="144.5" y="163.9" transform="rotate(-90 144.5 163.9)">11</text>
<text x="147.1" y="163.9" transform="rotate(-90 147.1 163.9)">10</text>
<text x="149.6" y="163.3" transform="rotate(-90 149.6 163.3)">9</text>
<text x="152.1" y="163.3" transform="rotate(-90 152.1 163.3)">8</text>
<text x="154.7" y="163.3" transform="rotate(-90 154.7 163.3)">7</text>
<text x="157.2" y="163.3" transform="rotate(-90 157.2 163.3)">6</text>
<text x="159.8" y="163.3" transform="rotate(-90 159.8 163.3)">5</text>
<text x="162.3" y="163.3" transform="rotate(-90 162.3 163.3)">4</text>
<text x="164.8" y="163.3" transform="rotate(-90 164.8 163.3)">3</text>
<text x="167.4" y="163.3" transform="rotate(-90 167.4 163.3)">2</text>
<text x="169.9" y="163.3" transform="rotate(-90 169.9 163.3)">1</text>
<text x="72.1" y="176" transform="rotate(-90 72.1 176)">1</text>
<text x="76.8" y="178.8">2</text>
<text x="90.7" y="178.8">2</text>
<text x="96.3" y="176" transform="rotate(-90 96.3 176)">1</text>
<text x="72.1" y="183.6" transform="rotate(-90 72.1 183.6)">3</text>
<text x="96.3" y="183.6" transform="rotate(-90 96.3 183.6)">3</text>
</g>
<g font-size="1.8" fill="#0000c2">
<text x="184.1" y="45.5">OUTB</text>
<text x="195.6" y="45.5">OUTA</text>
<text x="232.4" y="45.5">OUTD</text>
<text x="242.6" y="45.5">OUTC</text>
</g>
<g font-size="1.1" fill="#0000c2">
<text x="48.2" y="27.7" transform="rotate(-90 48.2 27.7)">1</text>
<text x="48.2" y="26" transform="rotate(-90 48.2 26)">(+A)</text>
<text x="50.8" y="27.7" transform="rotate(-90 50.8 27.7)">2</text>
<text x="50.8" y="26" transform="rotate(-90 50.8 26)">(-A)</text>
<text x="53.3" y="27.7" transform="rotate(-90 53.3 27.7)">3</text>
<text x="53.3" y="26" transform="rotate(-90 53.3 26)">(+B)</text>
<text x="55.9" y="27.7" transform="rotate(-90 55.9 27.7)">4</text>
<text x="55.9" y="26" transform="rotate(-90 55.9 26)">(-B)</text>
<text x="58.4" y="27.7" transform="rotate(-90 58.4 27.7)">5</text>
<text x="58.4" y="26" transform="rotate(-90 58.4 26)">(+C)</text>
<text x="61" y="27.7" transform="rotate(-90 61 27.7)">6</text>
<text x="61" y="26" transform="rotate(-90 61 26)">(-C)</text>
<text x="63.5" y="27.7" transform="rotate(-90 63.5 27.7)">7</text>
<text x="63.5" y="26" transform="rotate(-90 63.5 26)">(+D)</text>
<text x="66" y="27.7" transform="rotate(-90 66 27.7)">8</text>
<text x="66" y="26" transform="rotate(-90 66 26)">(-D)</text>
</g>
<g font-size="1" fill="#0000c2">
<text x="148.6" y="80.1">1</text>
<text x="148.6" y="82.6">2</text>
<text x="150.2" y="80.1">(CT_A)</text>
<text x="150.2" y="82.6">(CT_B)</text>
<text x="148.6" y="85">3</text>
<text x="148.6" y="87.4">4</text>
<text x="150.2" y="85">(CT_C)</text>
<text x="150.2" y="87.4">(CT_D)</text>
<text x="253.6" y="101.4" transform="rotate(-90 253.6 101.4)">1</text>
<text x="253.6" y="99.8" transform="rotate(-90 253.6 99.8)">(A)</text>
<text x="256" y="101.4" transform="rotate(-90 256 101.4)">2</text>
<text x="256" y="99.8" transform="rotate(-90 256 99.8)">(B)</text>
<text x="258.4" y="101.4" transform="rotate(-90 258.4 101.4)">3</text>
<text x="258.4" y="99.8" transform="rotate(-90 258.4 99.8)">(C)</text>
<text x="260.9" y="101.4" transform="rotate(-90 260.9 101.4)">4</text>
<text x="260.9" y="99.8" transform="rotate(-90 260.9 99.8)">(D)</text>
<text x="263.3" y="101.4" transform="rotate(-90 263.3 101.4)">5</text>
<text x="263.3" y="99.8" transform="rotate(-90 263.3 99.8)">(+12V)</text>
<text x="265.7" y="101.4" transform="rotate(-90 265.7 101.4)">6</text>
<text x="265.7" y="99.8" transform="rotate(-90 265.7 99.8)">(-12V)</text>
<text x="268.1" y="101.4" transform="rotate(-90 268.1 101.4)">7</text>
<text x="268.1" y="99.8" transform="rotate(-90 268.1 99.8)">(GND)</text>
<text x="270.5" y="101.4" transform="rotate(-90 270.5 101.4)">8</text>
<text x="270.5" y="99.8" transform="rotate(-90 270.5 99.8)">(GND)</text>
</g>
</svg>
